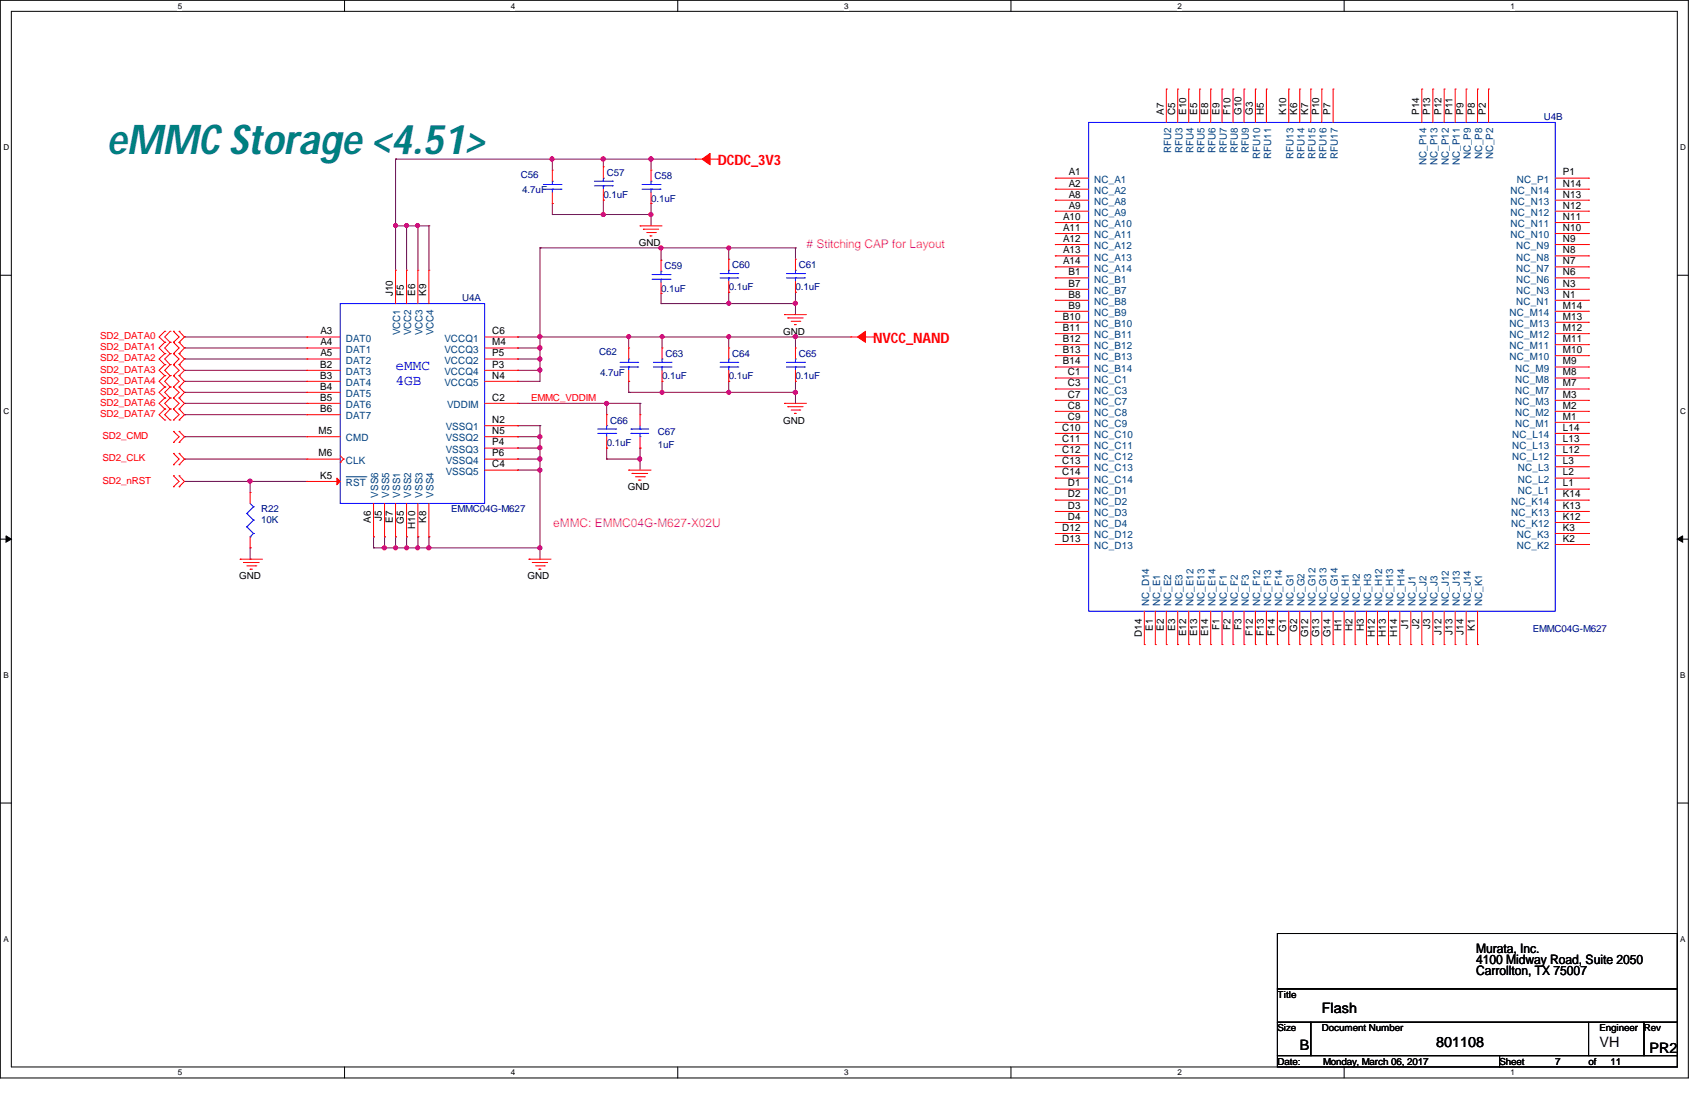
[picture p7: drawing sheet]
<svg xmlns="http://www.w3.org/2000/svg" width="432mm" height="279mm" viewBox="0 0 432 279" stroke-linecap="round" stroke-linejoin="round" font-family="sans-serif">
<path d="M.1 .1h428.5v273.5h-428.5zM2.9 2.9h422.9v267.9h-422.9z" fill="none" stroke="#000" stroke-width=".25"/>
<g fill="#fff">
<path d="M45.1 .4h1v2.2h-1z"/>
<path d="M45.1 271.1h1v2.2h-1z"/>
</g>
<path d="M87.5 .1v2.8M87.5 270.8v2.8" fill="none" stroke="#000" stroke-width=".25"/>
<g fill="#fff">
<path d="M129.7 .4h1v2.2h-1z"/>
<path d="M129.7 271.1h1v2.2h-1z"/>
</g>
<path d="M172 .1v2.8M172 270.8v2.8" fill="none" stroke="#000" stroke-width=".25"/>
<g fill="#fff">
<path d="M214.3 .4h1v2.2h-1z"/>
<path d="M214.3 271.1h1v2.2h-1z"/>
</g>
<path d="M256.6 .1v2.8M256.6 270.8v2.8" fill="none" stroke="#000" stroke-width=".25"/>
<g fill="#fff">
<path d="M298.9 .4h1v2.2h-1z"/>
<path d="M298.9 271.1h1v2.2h-1z"/>
</g>
<path d="M341.2 .1v2.8M341.2 270.8v2.8" fill="none" stroke="#000" stroke-width=".25"/>
<g fill="#fff">
<path d="M383.5 .4h1v2.2h-1z"/>
<path d="M383.5 271.1h1v2.2h-1z"/>
<path d="M.8 36.3h1.4v2.2h-1.4z"/>
<path d="M426.6 36.3h1.3v2.2h-1.3z"/>
<path d="M.8 103.3h1.4v2.2h-1.4z"/>
<path d="M426.6 103.3h1.3v2.2h-1.3z"/>
</g>
<path d="M.1 69.8h2.8M425.8 69.8h2.8" fill="none" stroke="#000" stroke-width=".25"/>
<g fill="#fff">
<path d="M.8 170.3h1.3v2.2h-1.3z"/>
<path d="M426.6 170.3h1.2v2.2h-1.2z"/>
</g>
<path d="M.1 136.8h2.8M425.8 136.8h2.8" fill="none" stroke="#000" stroke-width=".25"/>
<path d="M1.5 136l1.4 .8-1.4 .8zM425.8 136.8l1.3-.8v1.6z" fill="#000" stroke="#000" stroke-width=".25"/>
<g fill="#fff">
<path d="M.8 237.2h1.2v2.2h-1.2z"/>
<path d="M426.6 237.2h1.1v2.2h-1.1z"/>
</g>
<path d="M.1 203.8h2.8M425.8 203.8h2.8M324.3 236.9h101.5v14.1h-101.5zM324.3 251h101.5v8.4h-101.5zM324.3 259.4h8.4v8.5h-8.4zM332.7 259.4h84.6v8.5h-84.6zM403.3 259.4v8.5M417.3 259.4h8.5v8.5h-8.5zM324.3 267.9h56.4v2.9h-56.4zM380.7 267.9h45.1v2.9h-45.1zM403.3 267.9h.1" fill="none" stroke="#000" stroke-width=".25"/>
<g fill="none" stroke="#800040" stroke-width=".25">
<path d="M100.4 57.3h.1M100.4 40.4h.1M100.4 40.4v28.2M100.4 57.3h8.5M100.4 40.4h76.1M103.2 57.3h.1M103.2 57.3v11.3M106.1 57.3h.1M106.1 57.3v11.3M108.9 57.3h.1M108.9 57.3v11.3M140.2 51.6h.1"/>
<path d="M140.2 54.4h.1M140.2 40.4h.1M140.2 40.4v2.8M140.2 51.6v2.8M140.2 54.4h25.1M153.2 50.8h.1M153.2 54.4h.1M153.2 40.4h.1M153.2 40.4v1.9M153.2 50.8v3.6M165.3 54.4h.1M165.3 51.6h.1"/>
<path d="M165.3 40.4h.1M165.3 40.4v2.8M165.3 51.6v5.7M137.1 62.9h.1M137.1 62.9v33.9h-5.7M137.1 62.9h64.8M167.8 62.9h.1M167.8 74.5h.1M167.8 77h.1M167.8 62.9v3.1M167.8 74.5v2.5M167.8 77h34.1"/>
<path d="M185 62.9h.1M185 74.2h.1M185 77h.1M185 62.9v2.9M185 74.2v2.8M201.9 77h.1M201.9 62.9h.1M201.9 74.2h.1M201.9 62.9v2.9M201.9 74.2v5.6M46.8 94h.1M46.8 99.6h.1"/>
<path d="M46.8 96.8h.1M46.8 91.1h.1M46.8 88.3h.1M46.8 85.5h.1M46.8 85.5h31.1M46.8 88.3h31.1M46.8 91.1h31.1M46.8 94h31.1M46.8 96.8h31.1M46.8 99.6h31.1M131.4 85.5h.1M131.4 88.3h.1"/>
<path d="M131.4 91.1h.1M131.4 94h.1M131.4 96.8h.1M131.4 85.5h84.6M131.4 88.3h5.7M131.4 91.1h5.7M131.4 94h5.7M137.1 85.5h.1M137.1 88.3h.1M137.1 91.1h.1M137.1 94h.1M159.6 96.8h.1"/>
<path d="M159.6 99.6h.1M159.6 85.5h.1M159.6 99.6h42.3M159.6 85.5v2.8M159.6 96.8v2.8M168.1 85.5h.1M168.1 96.8h.1M168.1 99.6h.1M168.1 85.5v2.8M168.1 96.8v2.8M185 85.5h.1M185 96.8h.1"/>
<path d="M185 99.6h.1M185 85.5v2.8M185 96.8v2.8M201.9 99.6h.1M201.9 85.5h.1M201.9 96.8h.1M201.9 85.5v2.8M201.9 96.8v5.6M46.8 102.4h.1M46.8 116.5h.1M46.8 110.8h.1M46.8 105.2h.1"/>
<path d="M46.8 102.4h31.1M46.8 116.5h31.1M46.8 110.8h31.1M46.8 105.2h31.1M131.4 102.4h.1M131.4 108h.1M131.4 110.8h.1M131.4 113.7h.1M131.4 116.5h.1M131.4 119.3h.1M131.4 102.4h31.1M131.4 116.5h5.7"/>
<path d="M131.4 108h5.7M131.4 110.8h5.7M131.4 113.7h5.7M131.4 119.3h5.7M137.1 108h.1M137.1 110.8h.1M137.1 113.7h.1M137.1 116.5h.1M137.1 119.3h.1M137.1 108v33.9M154 102.4h.1M154 113.7h.1"/>
<path d="M154 116.5h.1M154 102.4v2.8M154 113.7v2.8M154 116.5h8.5M162.5 116.5h.1M162.5 102.4h.1M162.5 113.7h.1M162.5 102.4v2.8M162.5 113.7v5.6M46.8 122.2h.1M46.8 122.2h31.1M63.5 122.2h.1"/>
<path d="M63.5 139h.1M63.5 122.2v2.8M63.5 139v2.9M94.8 136.2h.1M94.8 139h.1M94.8 139h42.3M94.8 136.2v2.8M97.6 139h.1M97.6 136.2h.1M97.6 136.2v2.8M100.4 136.2h.1M100.4 139h.1"/>
<path d="M100.4 136.2v2.8M103.2 136.2h.1M103.2 139h.1M103.2 136.2v2.8M106.1 136.2h.1M106.1 139h.1M106.1 136.2v2.8M108.9 136.2h.1M108.9 139h.1M108.9 136.2v2.8M137.1 139h.1M63.5 141.9h.1"/>
<path d="M63.5 141.9h.3"/>
</g>
<g fill="#f0f" stroke="#f0f" stroke-width=".25">
<circle cx="137" cy="88.3" r=".55"/>
<circle cx="137.1" cy="91.1" r=".53"/>
<circle cx="137.1" cy="93.9" r=".53"/>
<circle cx="154" cy="102.4" r=".53"/>
<circle cx="137.1" cy="110.8" r=".53"/>
<circle cx="137" cy="116.5" r=".55"/>
<circle cx="137.1" cy="113.6" r=".53"/>
<circle cx="137.1" cy="119.3" r=".53"/>
<circle cx="103.2" cy="139" r=".51"/>
<circle cx="137.1" cy="139" r=".53"/>
<circle cx="106" cy="139" r=".51"/>
<circle cx="63.5" cy="122.1" r=".53"/>
<circle cx="185" cy="85.4" r=".51"/>
<circle cx="106" cy="57.2" r=".51"/>
<circle cx="103.2" cy="57.2" r=".51"/>
<circle cx="100.4" cy="57.2" r=".51"/>
<circle cx="162.4" cy="116.5" r=".53"/>
<circle cx="201.9" cy="85.4" r=".53"/>
<circle cx="185" cy="99.6" r=".51"/>
<circle cx="201.9" cy="99.6" r=".53"/>
<circle cx="165.2" cy="54.4" r=".53"/>
<circle cx="153.1" cy="54.4" r=".53"/>
<circle cx="165.2" cy="40.3" r=".55"/>
<circle cx="153.1" cy="40.3" r=".55"/>
<circle cx="140.1" cy="40.3" r=".53"/>
<circle cx="168.1" cy="99.6" r=".51"/>
<circle cx="168.1" cy="85.4" r=".51"/>
<circle cx="159.6" cy="85.4" r=".51"/>
<circle cx="108.9" cy="139" r=".53"/>
<circle cx="167.8" cy="62.9" r=".53"/>
<circle cx="201.9" cy="77" r=".53"/>
<circle cx="185" cy="62.9" r=".51"/>
<circle cx="185" cy="77" r=".51"/>
<circle cx="137.1" cy="85.4" r=".53"/>
<circle cx="100.4" cy="139" r=".51"/>
<circle cx="97.6" cy="139" r=".53"/>
</g>
<g fill="none" stroke="#f00" stroke-width=".25">
<path d="M296.1 22.6h.1M296.1 22.6v8.5M299 22.6h.1M299 22.6v8.5M301.8 22.6h.1M301.8 22.6v8.5M304.5 22.6h.1M304.5 22.6v8.5M307.3 22.6h.1M307.3 22.6v8.5M310.2 22.6h.1M310.2 22.6v8.5"/>
<path d="M313 22.6h.1M313 22.6v8.5M315.8 22.6h.1M315.8 22.6v8.5M318.7 22.6h.1M318.7 22.6v8.5M321.5 22.6h.1M321.5 22.6v8.5M327.2 22.6h.1M327.2 22.6v8.5M329.9 22.6h.1M329.9 22.6v8.5"/>
<path d="M332.7 22.6h.1M332.7 22.6v8.5M335.5 22.6h.1M335.5 22.6v8.5M338.4 22.6h.1M338.4 22.6v8.5M360.9 22.6h.1M360.9 22.6v8.5M363.7 22.6h.1M363.7 22.6v8.5M366.6 22.6h.1M366.6 22.6v8.5"/>
<path d="M369.4 22.6h.1M369.4 22.6v8.5M372.2 22.6h.1M372.2 22.6v8.5M375.1 22.6h.1M375.1 22.6v8.5M377.9 22.6h.1M377.9 22.6v8.5M140.2 43.2h.1M140.2 51.6h.1M140.2 43.2v2.8M140.2 48.9v2.7"/>
<path d="M153.2 42.3h.1M153.2 50.8h.1M153.2 42.3v2.9M153.2 48v2.8M162.5 57.3h.1M162.5 57.3h5.6M163.3 58.2h.1M163.3 58.2h3.9M164.2 59h2.2M165 59.9h.1M165 59.9h.5M165.3 43.2h.1"/>
<path d="M165.3 51.6h.1M165.3 43.2v2.8M165.3 48.9v2.7M166.4 59h.1M176.5 40.4h.1M176.5 40.4h2.1M179.1 40.4h3.1M182.2 40.4h.1M267.9 45.2h.1M267.9 48h.1M267.9 50.8h.1M267.9 53.6h.1"/>
<path d="M267.9 56.5h.1M267.9 59.3h.1M267.9 45.2h8.5M267.9 48h8.5M267.9 50.8h8.5M267.9 53.6h8.5M267.9 56.5h8.5M267.9 59.3h8.5M394.8 45.2h8.5M394.8 48h8.5M394.8 50.8h8.5M394.8 53.6h8.5"/>
<path d="M394.8 56.5h8.5M394.8 59.3h8.5M403.3 45.2h.1M403.3 48h.1M403.3 50.8h.1M403.3 53.6h.1M403.3 56.5h.1M403.3 59.3h.1M100.4 68.6h.1M100.4 68.6v8.4M103.2 68.6h.1M103.2 68.6v8.4"/>
<path d="M106.1 68.6h.1M106.1 68.6v8.4M108.9 68.6h.1M108.9 68.6v8.4M167.8 66h.1M167.8 74.5h.1M167.8 66v2.8M167.8 71.7v2.8M185 65.8h.1M185 74.2h.1M185 65.8v2.8M185 71.4v2.8"/>
<path d="M199.1 79.8h.1M199.1 79.8h5.6M201.9 65.8h.1M201.9 74.2h.1M201.9 65.8v2.8M201.9 71.4v2.8M267.9 62.1h.1M267.9 64.9h.1M267.9 67.7h.1M267.9 70.5h.1M267.9 73.4h.1M267.9 76.2h.1"/>
<path d="M267.9 79h.1M267.9 62.1h8.5M267.9 64.9h8.5M267.9 67.7h8.5M267.9 70.5h8.5M267.9 73.4h8.5M267.9 76.2h8.5M267.9 79h8.5M394.8 62.1h8.5M394.8 64.9h8.5M394.8 67.7h8.5M394.8 70.5h8.5"/>
<path d="M394.8 73.4h8.5M394.8 76.2h8.5M394.8 79h8.5M403.3 62.1h.1M403.3 64.9h.1M403.3 67.7h.1M403.3 70.5h.1M403.3 73.4h.1M403.3 76.2h.1M403.3 79h.1M41.8 89.7h.1M41.8 86.9h.1"/>
<path d="M41.8 92.5h.1M41.8 95.3h.1M41.8 84.1h.1M41.8 98.2h.1M41.8 86.9l-1.4 1.4 1.4 1.4M41.8 89.7l-1.4 1.4 1.4 1.4M41.8 92.5l-1.4 1.5 1.4 1.3M41.8 84.1l-1.4 1.4 1.4 1.4M41.8 95.3l-1.4 1.5 1.4 1.4M41.8 98.2l-1.4 1.4 1.4 1.4M43.2 86.9h.1M43.2 89.7h.1"/>
<path d="M43.2 92.5h.1M43.2 95.3h.1M43.2 84.1h.1M43.2 98.2h.1M43.2 86.9l-1.4 1.4 1.4 1.4M43.2 89.7l-1.4 1.4 1.4 1.4M43.2 92.5l-1.4 1.5 1.4 1.3M43.2 84.1l-1.4 1.4 1.4 1.4M43.2 95.3l-1.4 1.5 1.4 1.4M43.2 98.2l-1.4 1.4 1.4 1.4M44 86.9h.1M44 89.7h.1"/>
<path d="M44 92.5h.1M44 95.3h.1M44 84.1h.1M44 98.2h.1M44 86.9l1.5 1.4-1.5 1.4M44 89.7l1.5 1.4-1.5 1.4M44 92.5l1.5 1.5-1.5 1.3M44 84.1l1.5 1.4-1.5 1.4M44 95.3l1.5 1.5-1.5 1.4M44 98.2l1.5 1.4-1.5 1.4M45.5 89.7h.1M45.5 86.9h.1"/>
<path d="M45.5 92.5h.1M45.5 95.3h.1M45.5 84.1h.1M45.5 98.2h.1M45.5 86.9l1.3 1.4-1.3 1.4M45.5 89.7l1.3 1.4-1.3 1.4M45.5 92.5l1.3 1.5-1.3 1.3M45.5 84.1l1.3 1.4-1.3 1.4M45.5 95.3l1.3 1.5-1.3 1.4M45.5 98.2l1.3 1.4-1.3 1.4M77.9 99.6h.1M77.9 96.8h.1"/>
<path d="M77.9 94h.1M77.9 91.1h.1M77.9 88.3h.1M77.9 85.5h.1M77.9 85.5h8.5M77.9 91.1h8.5M77.9 88.3h8.5M77.9 94h8.5M77.9 96.8h8.5M77.9 99.6h8.5M123 85.5h8.4M123 91.1h8.4"/>
<path d="M123 88.3h8.4M123 94h8.4M123 96.8h8.4M131.4 85.5h.1M131.4 91.1h.1M131.4 88.3h.1M131.4 94h.1M131.4 96.8h.1M159.6 88.3h.1M159.6 96.8h.1M159.6 88.3v2.8M159.6 94v2.8"/>
<path d="M168.1 88.3h.1M168.1 96.8h.1M168.1 88.3v2.8M168.1 94v2.8M185 88.3h.1M185 96.8h.1M185 88.3v2.8M185 94v2.8M200 80.7h.1M200 80.7h3.9M200.8 81.5h2.2M201.7 82.4h.1"/>
<path d="M201.7 82.4h.5M201.9 88.3h.1M201.9 96.8h.1M201.9 88.3v2.8M201.9 94v2.8M203 81.5h.1M216 85.5h.1M216 85.5h2M218.5 85.5h3.2M221.7 85.5h.1M267.9 81.8h.1M267.9 84.7h.1"/>
<path d="M267.9 87.5h.1M267.9 90.3h.1M267.9 93.1h.1M267.9 95.9h.1M267.9 98.7h.1M267.9 81.8h8.5M267.9 84.7h8.5M267.9 87.5h8.5M267.9 90.3h8.5M267.9 93.1h8.5M267.9 95.9h8.5M267.9 98.7h8.5"/>
<path d="M394.8 81.8h8.5M394.8 84.7h8.5M394.8 87.5h8.5M394.8 90.3h8.5M394.8 93.1h8.5M394.8 95.9h8.5M394.8 98.7h8.5M403.3 81.8h.1M403.3 84.7h.1M403.3 87.5h.1M403.3 90.3h.1M403.3 93.1h.1"/>
<path d="M403.3 95.9h.1M403.3 98.7h.1M41.8 101h.1M41.8 103.8h.1M41.8 106.6h.1M41.8 101l-1.4 1.4 1.4 1.4M41.8 103.8l-1.4 1.4 1.4 1.4M43.2 101h.1M43.2 103.8h.1M43.2 106.6h.1M43.2 101l-1.4 1.4 1.4 1.4M43.2 103.8l-1.4 1.4 1.4 1.4"/>
<path d="M44 101h.1M44 103.8h.1M44 106.6h.1M44 112.3h.1M44 109.5h.1M44 117.9h.1M44 115.1h.1M44 101l1.5 1.4-1.5 1.4M44 103.8l1.5 1.4-1.5 1.4M44 109.5l1.5 1.3-1.5 1.5M44 115.1l1.5 1.4-1.5 1.4M45.5 101h.1"/>
<path d="M45.5 103.8h.1M45.5 106.6h.1M45.5 109.5h.1M45.5 112.3h.1M45.5 115.1h.1M45.5 117.9h.1M45.5 101l1.3 1.4-1.3 1.4M45.5 103.8l1.3 1.4-1.3 1.4M45.5 109.5l1.3 1.3-1.3 1.5M45.5 115.1l1.3 1.4-1.3 1.4M77.9 116.5h.1M77.9 110.8h.1"/>
<path d="M77.9 105.2h.1M77.9 102.4h.1M77.9 102.4h8.5M77.9 116.5h8.5M77.9 110.8h8.5M77.9 105.2h8.5M86.4 117.3h.1M86.4 115.7l.8 .8M87.2 116.5h.1M87.2 116.5l-.8 .8M123 119.3h8.4M123 102.4h8.4"/>
<path d="M123 116.5h8.4M123 110.8h8.4M123 108h8.4M123 113.7h8.4M131.4 102.4h.1M131.4 108h.1M131.4 110.8h.1M131.4 113.7h.1M131.4 116.5h.1M131.4 119.3h.1M154 105.2h.1M154 113.7h.1"/>
<path d="M154 105.2v2.8M154 110.8v2.9M159.6 119.3h.1M159.6 119.3h5.7M162.5 113.7h.1M162.5 105.2h.1M162.5 105.2v2.8M162.5 110.8v2.9M199.1 102.4h.1M199.1 102.4h5.6M200 103.2h.1M200 103.2h3.9"/>
<path d="M200.8 104.1h2.2M201.7 104.9h.1M201.7 104.9h.5M203 104.1h.1M267.9 101.6h.1M267.9 104.4h.1M267.9 107.2h.1M267.9 110h.1M267.9 112.9h.1M267.9 115.7h.1M267.9 118.4h.1M267.9 101.6h8.5"/>
<path d="M267.9 104.4h8.5M267.9 107.2h8.5M267.9 110h8.5M267.9 112.9h8.5M267.9 115.7h8.5M267.9 118.4h8.5M394.8 101.6h8.5M394.8 104.4h8.5M394.8 107.2h8.5M394.8 110h8.5M394.8 112.9h8.5M394.8 115.7h8.5"/>
<path d="M394.8 118.4h8.5M403.3 118.4h.1M403.3 115.7h.1M403.3 112.9h.1M403.3 110h.1M403.3 107.2h.1M403.3 104.4h.1M403.3 101.6h.1M44 123.5h.1M44 120.7h.1M44 120.7l1.5 1.5-1.5 1.3M45.5 120.7h.1"/>
<path d="M45.5 123.5h.1M45.5 120.7l1.3 1.5-1.3 1.3M63.5 125h.1M63.5 139h.1M63.5 125v2.8M63.5 136.2v2.8M77.9 122.2h.1M77.9 122.2h8.5M94.8 136.2h.1M94.8 127.8v8.4M97.6 136.2h.1M97.6 127.8v8.4"/>
<path d="M100.4 136.2h.1M100.4 127.8v8.4M103.2 136.2h.1M103.2 127.8v8.4M106.1 136.2h.1M106.1 127.8v8.4M108.9 136.2h.1M108.9 127.8v8.4M160.4 120.1h.1M160.4 120.1h4M161.3 121h2.3M162.1 121.8h.1"/>
<path d="M162.1 121.8h.6M163.6 121h.1M267.9 121.3h.1M267.9 124.1h.1M267.9 126.9h.1M267.9 129.8h.1M267.9 132.6h.1M267.9 135.4h.1M267.9 138.2h.1M267.9 121.3h8.5M267.9 124.1h8.5M267.9 126.9h8.5"/>
<path d="M267.9 129.8h8.5M267.9 132.6h8.5M267.9 135.4h8.5M267.9 138.2h8.5M394.8 121.3h8.5M394.8 124.1h8.5M394.8 126.9h8.5M394.8 129.8h8.5M394.8 132.6h8.5M394.8 135.4h8.5M394.8 138.2h8.5M403.3 138.2h.1"/>
<path d="M403.3 135.4h.1M403.3 132.6h.1M403.3 129.8h.1M403.3 126.9h.1M403.3 124.1h.1M403.3 121.3h.1M61 141.9h.1M61 141.9h5.6M61.8 142.7h.1M61.8 142.7h4M62.7 143.6h2.2M63.5 144.4h.1"/>
<path d="M63.5 144.4h.6M64.9 143.6h.1M134.3 141.9h.1M134.3 141.9h5.6M135.1 142.7h.1M135.1 142.7h3.9M136 143.6h2.2M136.8 144.4h.1M136.8 144.4h.5M138.2 143.6h.1M290.5 155.1v8.5M293.3 155.1v8.5"/>
<path d="M296.1 155.1v8.5M299 155.1v8.5M301.8 155.1v8.5M304.5 155.1v8.5M307.3 155.1v8.5M310.2 155.1v8.5M313 155.1v8.5M315.8 155.1v8.5M318.7 155.1v8.5M321.5 155.1v8.5M324.3 155.1v8.5M327.2 155.1v8.5"/>
<path d="M329.9 155.1v8.5M332.7 155.1v8.5M335.5 155.1v8.5M338.4 155.1v8.5M341.2 155.1v8.5M344 155.1v8.5M346.9 155.1v8.5M349.7 155.1v8.5M352.5 155.1v8.5M355.3 155.1v8.5M358.1 155.1v8.5M360.9 155.1v8.5"/>
<path d="M363.7 155.1v8.5M366.6 155.1v8.5M369.4 155.1v8.5M372.2 155.1v8.5M375.1 155.1v8.5M290.5 163.6h.1M293.3 163.6h.1M296.1 163.6h.1M299 163.6h.1M301.8 163.6h.1M304.5 163.6h.1M307.3 163.6h.1"/>
<path d="M310.2 163.6h.1M313 163.6h.1M315.8 163.6h.1M318.7 163.6h.1M321.5 163.6h.1M324.3 163.6h.1M327.2 163.6h.1M329.9 163.6h.1M332.7 163.6h.1M335.5 163.6h.1M338.4 163.6h.1M341.2 163.6h.1"/>
<path d="M344 163.6h.1M346.9 163.6h.1M349.7 163.6h.1M352.5 163.6h.1M355.3 163.6h.1M358.1 163.6h.1M360.9 163.6h.1M363.7 163.6h.1M366.6 163.6h.1M369.4 163.6h.1M372.2 163.6h.1M375.1 163.6h.1"/>
</g>
<g fill="#f00" stroke="#f00" stroke-width=".25">
<path d="M85.5 121.3l.9 .9-.9 .8z"/>
<path d="M217.7 85.5l2-1.4v2.8z" fill-rule="evenodd"/>
<path d="M178.2 40.4l2.1-1.5v2.9z" fill-rule="evenodd"/>
</g>
<g fill="none" stroke="#00f" stroke-width=".25">
<path d="M276.4 31.1h118.4v124h-118.4zM137.9 48h4.5M137.9 46.8h4.5M140.2 48h.1M140.2 46h.1M140.2 46v.8M140.2 48v.9M142.4 48h.1M142.4 46.8h.1M150.9 47.2h4.5M150.9 46h4.5M153.2 47.2h.1"/>
<path d="M153.2 45.2h.1M153.2 45.2v.8M153.2 47.2v.8M155.4 47.2h.1M155.4 46h.1M163 48h4.6M163 46.8h4.6M165.3 48h.1M165.3 46h.1M165.3 46v.8M165.3 48v.9M167.6 48h.1"/>
<path d="M167.6 46.8h.1M86.4 77h36.6v50.8h-36.6zM165.5 70.9h4.6M165.5 69.7h4.6M167.8 70.9h.1M167.8 68.8h.1M167.8 68.8v.9M167.8 70.9v.8M170.1 70.9h.1M170.1 69.7h.1M182.8 70.5h4.5M182.8 69.4h4.5"/>
<path d="M185 70.5h.1M185 68.6h.1M185 68.6v.8M185 70.5v.9M187.3 70.5h.1M187.3 69.4h.1M199.6 70.5h4.6M199.6 69.4h4.6M201.9 70.5h.1M201.9 68.6h.1M201.9 68.6v.8M201.9 70.5v.9"/>
<path d="M204.2 70.5h.1M204.2 69.4h.1M157.4 93.1h4.5M157.4 91.9h4.5M159.6 93.1h.1M159.6 91.1h.1M159.6 91.1v.8M159.6 93.1v.9M161.9 93.1h.1M161.9 91.9h.1M165.9 93.1h4.4M165.9 91.9h4.4"/>
<path d="M168.1 93.1h.1M168.1 91.1h.1M168.1 91.1v.8M168.1 93.1v.9M170.3 93.1h.1M170.3 91.9h.1M182.8 93.1h4.5M182.8 91.9h4.5M185 93.1h.1M185 91.1h.1M185 91.1v.8M185 93.1v.9"/>
<path d="M187.3 93.1h.1M187.3 91.9h.1M199.6 93.1h4.6M199.6 91.9h4.6M201.9 93.1h.1M201.9 91.1h.1M201.9 91.1v.8M201.9 93.1v.9M204.2 93.1h.1M204.2 91.9h.1M151.7 108.9h4.6M151.7 110h4.6"/>
<path d="M154 110h.1M154 108h.1M154 108v.9M154 110v.8M156.3 110h.1M156.3 108.9h.1M160.2 108.9h.1M160.2 110h.1M160.2 108.9h4.5M160.2 110h4.5M162.5 108.9h.1M162.5 110.8h.1"/>
<path d="M162.5 108v.9M162.5 110v.8M62.7 130.3h.1M62.7 133.7h.1M62.7 130.3l1.6 1.7M62.7 133.7l1.6 1.7M63.5 136.2h.1M63.5 127.8l.8 .8M64.3 128.6h.1M64.3 132h.1M64.3 135.4h.1M64.3 128.6l-1.6 1.7"/>
<path d="M64.3 132l-1.6 1.7M64.3 135.4l-.8 .8"/>
</g>
<path d="M87.8 121h5.2M93 121h.1" fill="none" stroke="#004080" stroke-width=".25"/>
<text font-size="10.4" fill="#008080" x="27.1" y="39">eMMC Storage &lt;4.51&gt;</text>
<g font-size="3.6" fill="#f00">
<text x="182.2" y="41.9">DCDC_3V3</text>
<text x="221.7" y="87">NVCC_NAND</text>
</g>
<g font-size="3.6" fill="#00f">
<text x="100.4" y="94">eMMC</text>
<text x="100.4" y="97.6">4GB</text>
</g>
<g font-size="3.6">
<text x="335.5" y="257.1">Flash</text>
<text x="329.9" y="266.4">B</text>
<text x="364.6" y="265.6">801108</text>
<text x="406.1" y="265.6">VH</text>
<text x="418.8" y="267.3">PR2</text>
</g>
<g font-size="3.3">
<text x="374.7" y="241.8">Murata, Inc.</text>
<text x="374.7" y="244.7">4100 Midway Road, Suite 2050</text>
<text x="374.7" y="247.5">Carrollton, TX 75007</text>
</g>
<g font-size="3" fill="#f0f">
<text x="204.7" y="62.9"># Stitching CAP for Layout</text>
<text x="140.5" y="133.7">eMMC: EMMC04G-M627-X02U</text>
</g>
<g font-size="2.5">
<text x="295.4" y="29.1" transform="rotate(-90 295.4 29.1)">A7</text>
<text x="298.3" y="29.1" transform="rotate(-90 298.3 29.1)">C5</text>
<text x="301.1" y="29.1" transform="rotate(-90 301.1 29.1)">E10</text>
<text x="303.9" y="29.1" transform="rotate(-90 303.9 29.1)">E5</text>
<text x="306.7" y="29.1" transform="rotate(-90 306.7 29.1)">E8</text>
<text x="309.5" y="29.1" transform="rotate(-90 309.5 29.1)">E9</text>
<text x="312.3" y="29.1" transform="rotate(-90 312.3 29.1)">F10</text>
<text x="315.1" y="29.1" transform="rotate(-90 315.1 29.1)">G10</text>
<text x="318" y="29.1" transform="rotate(-90 318 29.1)">G3</text>
<text x="320.8" y="29.1" transform="rotate(-90 320.8 29.1)">H5</text>
<text x="326.5" y="29.1" transform="rotate(-90 326.5 29.1)">K10</text>
<text x="329.3" y="29.1" transform="rotate(-90 329.3 29.1)">K6</text>
<text x="332.1" y="29.1" transform="rotate(-90 332.1 29.1)">K7</text>
<text x="334.9" y="29.1" transform="rotate(-90 334.9 29.1)">P10</text>
<text x="337.7" y="29.1" transform="rotate(-90 337.7 29.1)">P7</text>
<text x="360.3" y="29.1" transform="rotate(-90 360.3 29.1)">P14</text>
<text x="363.1" y="29.1" transform="rotate(-90 363.1 29.1)">P13</text>
<text x="365.9" y="29.1" transform="rotate(-90 365.9 29.1)">P12</text>
<text x="368.7" y="29.1" transform="rotate(-90 368.7 29.1)">P11</text>
<text x="371.5" y="29.1" transform="rotate(-90 371.5 29.1)">P9</text>
<text x="374.4" y="29.1" transform="rotate(-90 374.4 29.1)">P8</text>
<text x="377.2" y="29.1" transform="rotate(-90 377.2 29.1)">P2</text>
<text x="271.4" y="44.5">A1</text>
<text x="271.4" y="47.3">A2</text>
<text x="396.7" y="44.5">P1</text>
<text x="396.7" y="47.3">N14</text>
<text x="271.4" y="50.1">A8</text>
<text x="271.4" y="52.9">A9</text>
<text x="396.7" y="50.1">N13</text>
<text x="396.7" y="52.9">N12</text>
<text x="269.9" y="55.8">A10</text>
<text x="269.9" y="58.6">A11</text>
<text x="396.7" y="55.8">N11</text>
<text x="396.7" y="58.6">N10</text>
<text x="162.1" y="62.4">GND</text>
<text x="269.9" y="61.4">A12</text>
<text x="269.9" y="64.3">A13</text>
<text x="396.7" y="61.4">N9</text>
<text x="396.7" y="64.3">N8</text>
<text x="269.9" y="67.1">A14</text>
<text x="271.3" y="69.8">B1</text>
<text x="396.7" y="67.1">N7</text>
<text x="396.7" y="69.8">N6</text>
<text x="99.7" y="75.1" transform="rotate(-90 99.7 75.1)">J10</text>
<text x="102.5" y="75.1" transform="rotate(-90 102.5 75.1)">F5</text>
<text x="105.4" y="75.1" transform="rotate(-90 105.4 75.1)">E6</text>
<text x="108.2" y="75.1" transform="rotate(-90 108.2 75.1)">K9</text>
<text x="271.3" y="72.7">B7</text>
<text x="271.3" y="75.5">B8</text>
<text x="396.7" y="72.7">N3</text>
<text x="396.7" y="75.5">N1</text>
<text x="269.8" y="81.1">B10</text>
<text x="269.8" y="84">B11</text>
<text x="271.3" y="78.3">B9</text>
<text x="396.7" y="78.3">M14</text>
<text x="396.7" y="81.1">M13</text>
<text x="396.7" y="84">M12</text>
<text x="81.4" y="87.6">A4</text>
<text x="81.4" y="84.8">A3</text>
<text x="125" y="84.8">C6</text>
<text x="125" y="87.6">M4</text>
<text x="198.8" y="84.9">GND</text>
<text x="269.8" y="86.8">B12</text>
<text x="269.8" y="89.6">B13</text>
<text x="396.7" y="86.8">M11</text>
<text x="396.7" y="89.6">M10</text>
<text x="81.3" y="93.3">B2</text>
<text x="81.4" y="90.4">A5</text>
<text x="125" y="90.4">P5</text>
<text x="125" y="93.3">P3</text>
<text x="269.8" y="92.5">B14</text>
<text x="271.1" y="95.2">C1</text>
<text x="396.7" y="92.5">M9</text>
<text x="396.7" y="95.2">M8</text>
<text x="81.3" y="101.7">B5</text>
<text x="81.3" y="98.9">B4</text>
<text x="81.3" y="96.1">B3</text>
<text x="125" y="101.7">C2</text>
<text x="125" y="96.1">N4</text>
<text x="271.1" y="98">C3</text>
<text x="271.1" y="100.9">C7</text>
<text x="396.7" y="98">M7</text>
<text x="396.7" y="100.9">M3</text>
<text x="81.3" y="104.6">B6</text>
<text x="125" y="107.4">N2</text>
<text x="198.8" y="107.5">GND</text>
<text x="271.1" y="103.7">C8</text>
<text x="271.1" y="106.5">C9</text>
<text x="396.7" y="106.5">M1</text>
<text x="396.7" y="103.7">M2</text>
<text x="80.9" y="110.2">M5</text>
<text x="125" y="110.2">N5</text>
<text x="125" y="113">P4</text>
<text x="269.7" y="109.3">C10</text>
<text x="269.7" y="112.2">C11</text>
<text x="396.7" y="112.2">L13</text>
<text x="396.7" y="109.3">L14</text>
<text x="80.9" y="115.8">M6</text>
<text x="125" y="115.8">P6</text>
<text x="125" y="118.6">C4</text>
<text x="269.7" y="115">C12</text>
<text x="269.7" y="117.8">C13</text>
<text x="396.7" y="117.8">L3</text>
<text x="396.7" y="115">L12</text>
<text x="81.3" y="121.5">K5</text>
<text x="159.3" y="124.5">GND</text>
<text x="269.7" y="120.7">C14</text>
<text x="271.1" y="123.4">D1</text>
<text x="396.7" y="123.4">L1</text>
<text x="396.7" y="120.7">L2</text>
<text x="271.1" y="126.2">D2</text>
<text x="271.1" y="129.1">D3</text>
<text x="271.1" y="131.9">D4</text>
<text x="396.7" y="131.9">K12</text>
<text x="396.7" y="129.1">K13</text>
<text x="396.7" y="126.2">K14</text>
<text x="94.1" y="132.8" transform="rotate(-90 94.1 132.8)">A6</text>
<text x="96.9" y="132.3" transform="rotate(-90 96.9 132.3)">J5</text>
<text x="99.7" y="132.8" transform="rotate(-90 99.7 132.8)">E7</text>
<text x="102.5" y="133" transform="rotate(-90 102.5 133)">G5</text>
<text x="105.4" y="134.2" transform="rotate(-90 105.4 134.2)">H10</text>
<text x="108.2" y="132.8" transform="rotate(-90 108.2 132.8)">K8</text>
<text x="269.7" y="134.7">D12</text>
<text x="269.7" y="137.5">D13</text>
<text x="396.7" y="137.5">K2</text>
<text x="396.7" y="134.7">K3</text>
<text x="60.7" y="147">GND</text>
<text x="133.9" y="147">GND</text>
<text x="289.8" y="161.5" transform="rotate(-90 289.8 161.5)">D14</text>
<text x="292.6" y="160.1" transform="rotate(-90 292.6 160.1)">E1</text>
<text x="295.4" y="160.1" transform="rotate(-90 295.4 160.1)">E2</text>
<text x="298.3" y="160.1" transform="rotate(-90 298.3 160.1)">E3</text>
<text x="301.1" y="161.5" transform="rotate(-90 301.1 161.5)">E12</text>
<text x="303.9" y="161.5" transform="rotate(-90 303.9 161.5)">E13</text>
<text x="306.7" y="161.5" transform="rotate(-90 306.7 161.5)">E14</text>
<text x="309.5" y="159.9" transform="rotate(-90 309.5 159.9)">F1</text>
<text x="312.3" y="159.9" transform="rotate(-90 312.3 159.9)">F2</text>
<text x="315.1" y="159.9" transform="rotate(-90 315.1 159.9)">F3</text>
<text x="318" y="161.3" transform="rotate(-90 318 161.3)">F12</text>
<text x="320.8" y="161.3" transform="rotate(-90 320.8 161.3)">F13</text>
<text x="323.6" y="161.3" transform="rotate(-90 323.6 161.3)">F14</text>
<text x="326.5" y="160.4" transform="rotate(-90 326.5 160.4)">G1</text>
<text x="329.3" y="160.4" transform="rotate(-90 329.3 160.4)">G2</text>
<text x="332.1" y="161.7" transform="rotate(-90 332.1 161.7)">G12</text>
<text x="334.9" y="161.7" transform="rotate(-90 334.9 161.7)">G13</text>
<text x="337.7" y="161.7" transform="rotate(-90 337.7 161.7)">G14</text>
<text x="340.5" y="160.2" transform="rotate(-90 340.5 160.2)">H1</text>
<text x="343.3" y="160.2" transform="rotate(-90 343.3 160.2)">H2</text>
<text x="346.2" y="160.2" transform="rotate(-90 346.2 160.2)">H3</text>
<text x="349" y="161.5" transform="rotate(-90 349 161.5)">H12</text>
<text x="351.8" y="161.5" transform="rotate(-90 351.8 161.5)">H13</text>
<text x="354.7" y="161.5" transform="rotate(-90 354.7 161.5)">H14</text>
<text x="357.5" y="159.7" transform="rotate(-90 357.5 159.7)">J1</text>
<text x="360.3" y="159.7" transform="rotate(-90 360.3 159.7)">J2</text>
<text x="363.1" y="159.7" transform="rotate(-90 363.1 159.7)">J3</text>
<text x="365.9" y="161" transform="rotate(-90 365.9 161)">J12</text>
<text x="368.7" y="161" transform="rotate(-90 368.7 161)">J13</text>
<text x="371.5" y="161" transform="rotate(-90 371.5 161)">J14</text>
<text x="374.4" y="160.1" transform="rotate(-90 374.4 160.1)">K1</text>
<text x="324.3" y="253.2">Title</text>
<text x="324.3" y="261.7">Size</text>
<text x="335.5" y="261.7">Document Number</text>
<text x="406.1" y="261.7">Engineer</text>
<text x="417.3" y="261.7">Rev</text>
<text x="324.3" y="270.2">Date:</text>
<text x="335.9" y="270.2">Monday, March 06, 2017</text>
<text x="380.7" y="270.2">Sheet</text>
<text x="394.8" y="270.2">7</text>
<text x="403.3" y="270.2">of</text>
<text x="408.9" y="270.2">11</text>
</g>
<g font-size="2.5" fill="#000080">
<text x="391.9" y="30.6">U4B</text>
<text x="132.2" y="45.2">C56</text>
<text x="154" y="44.6">C57</text>
<text x="166.1" y="45.5">C58</text>
<text x="132.6" y="48.9">4.7uF</text>
<text x="153.2" y="50.3">0.1uF</text>
<text x="165.3" y="51.1">0.1uF</text>
<text x="168.7" y="68.3">C59</text>
<text x="185.8" y="68.1">C60</text>
<text x="202.8" y="68.1">C61</text>
<text x="117.3" y="76.5">U4A</text>
<text x="167.8" y="74">0.1uF</text>
<text x="185" y="73.7">0.1uF</text>
<text x="201.9" y="73.7">0.1uF</text>
<text x="152.1" y="90">C62</text>
<text x="152.3" y="95.4">4.7uF</text>
<text x="168.9" y="90.6">C63</text>
<text x="185.8" y="90.6">C64</text>
<text x="202.8" y="90.6">C65</text>
<text x="168.1" y="96.3">0.1uF</text>
<text x="185" y="96.3">0.1uF</text>
<text x="201.9" y="96.3">0.1uF</text>
<text x="154.9" y="107.5">C66</text>
<text x="154" y="113.1">0.1uF</text>
<text x="167" y="110.3">C67</text>
<text x="167" y="113.7">1uF</text>
<text x="66.3" y="130">R22</text>
<text x="114.6" y="130">EMMC04G-M627</text>
<text x="66.3" y="132.8">10K</text>
<text x="389.1" y="160.3">EMMC04G-M627</text>
</g>
<g font-size="2.5" fill="#004080">
<text x="297.3" y="38.9" transform="rotate(-90 297.3 38.9)">RFU2</text>
<text x="300.1" y="38.9" transform="rotate(-90 300.1 38.9)">RFU3</text>
<text x="302.9" y="38.9" transform="rotate(-90 302.9 38.9)">RFU4</text>
<text x="305.7" y="38.9" transform="rotate(-90 305.7 38.9)">RFU5</text>
<text x="308.5" y="38.9" transform="rotate(-90 308.5 38.9)">RFU6</text>
<text x="311.4" y="38.9" transform="rotate(-90 311.4 38.9)">RFU7</text>
<text x="314.2" y="38.9" transform="rotate(-90 314.2 38.9)">RFU8</text>
<text x="317" y="38.9" transform="rotate(-90 317 38.9)">RFU9</text>
<text x="319.9" y="40.3" transform="rotate(-90 319.9 40.3)">RFU10</text>
<text x="322.7" y="40.3" transform="rotate(-90 322.7 40.3)">RFU11</text>
<text x="328.3" y="40.3" transform="rotate(-90 328.3 40.3)">RFU13</text>
<text x="331.1" y="40.3" transform="rotate(-90 331.1 40.3)">RFU14</text>
<text x="333.9" y="40.3" transform="rotate(-90 333.9 40.3)">RFU15</text>
<text x="336.7" y="40.3" transform="rotate(-90 336.7 40.3)">RFU16</text>
<text x="339.6" y="40.3" transform="rotate(-90 339.6 40.3)">RFU17</text>
<text x="362.1" y="41.8" transform="rotate(-90 362.1 41.8)">NC_P14</text>
<text x="364.9" y="41.8" transform="rotate(-90 364.9 41.8)">NC_P13</text>
<text x="367.8" y="41.8" transform="rotate(-90 367.8 41.8)">NC_P12</text>
<text x="370.6" y="41.8" transform="rotate(-90 370.6 41.8)">NC_P11</text>
<text x="373.4" y="40.5" transform="rotate(-90 373.4 40.5)">NC_P9</text>
<text x="376.3" y="40.5" transform="rotate(-90 376.3 40.5)">NC_P8</text>
<text x="379.1" y="40.5" transform="rotate(-90 379.1 40.5)">NC_P2</text>
<text x="277.8" y="46.4">NC_A1</text>
<text x="385.1" y="46.4">NC_P1</text>
<text x="277.8" y="49.2">NC_A2</text>
<text x="277.8" y="52">NC_A8</text>
<text x="383.5" y="49.2">NC_N14</text>
<text x="383.5" y="52">NC_N13</text>
<text x="277.8" y="54.8">NC_A9</text>
<text x="277.8" y="57.7">NC_A10</text>
<text x="383.5" y="54.8">NC_N12</text>
<text x="383.5" y="57.7">NC_N11</text>
<text x="277.8" y="60.5">NC_A11</text>
<text x="277.8" y="63.2">NC_A12</text>
<text x="383.5" y="60.5">NC_N10</text>
<text x="384.9" y="63.2">NC_N9</text>
<text x="277.8" y="66.1">NC_A13</text>
<text x="277.8" y="68.9">NC_A14</text>
<text x="277.8" y="71.7">NC_B1</text>
<text x="384.9" y="66.1">NC_N8</text>
<text x="384.9" y="68.9">NC_N7</text>
<text x="384.9" y="71.7">NC_N6</text>
<text x="277.8" y="74.6">NC_B7</text>
<text x="277.8" y="77.4">NC_B8</text>
<text x="384.9" y="74.6">NC_N3</text>
<text x="384.9" y="77.4">NC_N1</text>
<text x="277.8" y="80.2">NC_B9</text>
<text x="277.8" y="83">NC_B10</text>
<text x="383.2" y="80.2">NC_M14</text>
<text x="383.2" y="83">NC_M13</text>
<text x="87.8" y="89.5">DAT1</text>
<text x="87.8" y="86.7">DAT0</text>
<text x="101.6" y="85.1" transform="rotate(-90 101.6 85.1)">VCC1</text>
<text x="104.4" y="85.1" transform="rotate(-90 104.4 85.1)">VCC2</text>
<text x="107.3" y="85.1" transform="rotate(-90 107.3 85.1)">VCC3</text>
<text x="110.1" y="85.1" transform="rotate(-90 110.1 85.1)">VCC4</text>
<text x="112.9" y="86.7">VCCQ1</text>
<text x="112.9" y="89.5">VCCQ3</text>
<text x="277.8" y="85.9">NC_B11</text>
<text x="277.8" y="88.6">NC_B12</text>
<text x="383.2" y="85.9">NC_M12</text>
<text x="383.2" y="88.6">NC_M11</text>
<text x="87.8" y="95.2">DAT3</text>
<text x="87.8" y="92.3">DAT2</text>
<text x="112.9" y="92.3">VCCQ2</text>
<text x="112.9" y="95.2">VCCQ4</text>
<text x="277.8" y="91.4">NC_B13</text>
<text x="277.8" y="94.3">NC_B14</text>
<text x="383.2" y="91.4">NC_M10</text>
<text x="384.6" y="94.3">NC_M9</text>
<text x="87.8" y="100.8">DAT5</text>
<text x="87.8" y="98">DAT4</text>
<text x="112.9" y="98">VCCQ5</text>
<text x="277.8" y="97.1">NC_C1</text>
<text x="277.8" y="99.9">NC_C3</text>
<text x="384.6" y="97.1">NC_M8</text>
<text x="384.6" y="99.9">NC_M7</text>
<text x="87.8" y="106.4">DAT7</text>
<text x="87.8" y="103.5">DAT6</text>
<text x="113.5" y="103.5">VDDIM</text>
<text x="277.8" y="102.8">NC_C7</text>
<text x="277.8" y="105.6">NC_C8</text>
<text x="384.6" y="105.6">NC_M2</text>
<text x="384.6" y="102.8">NC_M3</text>
<text x="87.8" y="112">CMD</text>
<text x="113.2" y="109.2">VSSQ1</text>
<text x="113.2" y="112">VSSQ2</text>
<text x="277.8" y="108.4">NC_C9</text>
<text x="277.8" y="111.2">NC_C10</text>
<text x="383.9" y="111.2">NC_L14</text>
<text x="384.6" y="108.4">NC_M1</text>
<text x="87.8" y="117.7">CLK</text>
<text x="113.2" y="114.9">VSSQ3</text>
<text x="113.2" y="117.7">VSSQ4</text>
<text x="277.8" y="114">NC_C11</text>
<text x="277.8" y="116.8">NC_C12</text>
<text x="277.8" y="119.6">NC_C13</text>
<text x="383.9" y="116.8">NC_L12</text>
<text x="383.9" y="114">NC_L13</text>
<text x="385.3" y="119.6">NC_L3</text>
<text x="87.8" y="123.4">RST</text>
<text x="113.2" y="120.5">VSSQ5</text>
<text x="277.8" y="122.5">NC_C14</text>
<text x="277.8" y="125.3">NC_D1</text>
<text x="385.3" y="125.3">NC_L1</text>
<text x="385.3" y="122.5">NC_L2</text>
<text x="96" y="126.3" transform="rotate(-90 96 126.3)">VSS6</text>
<text x="98.8" y="126.3" transform="rotate(-90 98.8 126.3)">VSS5</text>
<text x="101.6" y="126.3" transform="rotate(-90 101.6 126.3)">VSS1</text>
<text x="104.4" y="126.3" transform="rotate(-90 104.4 126.3)">VSS2</text>
<text x="107.3" y="126.3" transform="rotate(-90 107.3 126.3)">VSS3</text>
<text x="110.1" y="126.3" transform="rotate(-90 110.1 126.3)">VSS4</text>
<text x="277.8" y="128.1">NC_D2</text>
<text x="277.8" y="131">NC_D3</text>
<text x="383.6" y="131">NC_K13</text>
<text x="383.6" y="128.1">NC_K14</text>
<text x="277.8" y="133.8">NC_D4</text>
<text x="277.8" y="136.6">NC_D12</text>
<text x="383.6" y="133.8">NC_K12</text>
<text x="385.1" y="136.6">NC_K3</text>
<text x="277.8" y="139.4">NC_D13</text>
<text x="385.1" y="139.4">NC_K2</text>
<text x="291.7" y="153.7" transform="rotate(-90 291.7 153.7)">NC_D14</text>
<text x="294.5" y="153.7" transform="rotate(-90 294.5 153.7)">NC_E1</text>
<text x="297.3" y="153.7" transform="rotate(-90 297.3 153.7)">NC_E2</text>
<text x="300.1" y="153.7" transform="rotate(-90 300.1 153.7)">NC_E3</text>
<text x="302.9" y="153.7" transform="rotate(-90 302.9 153.7)">NC_E12</text>
<text x="305.7" y="153.7" transform="rotate(-90 305.7 153.7)">NC_E13</text>
<text x="308.5" y="153.7" transform="rotate(-90 308.5 153.7)">NC_E14</text>
<text x="311.4" y="153.7" transform="rotate(-90 311.4 153.7)">NC_F1</text>
<text x="314.2" y="153.7" transform="rotate(-90 314.2 153.7)">NC_F2</text>
<text x="317" y="153.7" transform="rotate(-90 317 153.7)">NC_F3</text>
<text x="319.9" y="153.7" transform="rotate(-90 319.9 153.7)">NC_F12</text>
<text x="322.7" y="153.7" transform="rotate(-90 322.7 153.7)">NC_F13</text>
<text x="325.5" y="153.7" transform="rotate(-90 325.5 153.7)">NC_F14</text>
<text x="328.3" y="153.7" transform="rotate(-90 328.3 153.7)">NC_G1</text>
<text x="331.1" y="153.7" transform="rotate(-90 331.1 153.7)">NC_G2</text>
<text x="333.9" y="153.7" transform="rotate(-90 333.9 153.7)">NC_G12</text>
<text x="336.7" y="153.7" transform="rotate(-90 336.7 153.7)">NC_G13</text>
<text x="339.6" y="153.7" transform="rotate(-90 339.6 153.7)">NC_G14</text>
<text x="342.4" y="153.7" transform="rotate(-90 342.4 153.7)">NC_H1</text>
<text x="345.2" y="153.7" transform="rotate(-90 345.2 153.7)">NC_H2</text>
<text x="348.1" y="153.7" transform="rotate(-90 348.1 153.7)">NC_H3</text>
<text x="350.9" y="153.7" transform="rotate(-90 350.9 153.7)">NC_H12</text>
<text x="353.7" y="153.7" transform="rotate(-90 353.7 153.7)">NC_H13</text>
<text x="356.5" y="153.7" transform="rotate(-90 356.5 153.7)">NC_H14</text>
<text x="359.3" y="153.7" transform="rotate(-90 359.3 153.7)">NC_J1</text>
<text x="362.1" y="153.7" transform="rotate(-90 362.1 153.7)">NC_J2</text>
<text x="364.9" y="153.7" transform="rotate(-90 364.9 153.7)">NC_J3</text>
<text x="367.8" y="153.7" transform="rotate(-90 367.8 153.7)">NC_J12</text>
<text x="370.6" y="153.7" transform="rotate(-90 370.6 153.7)">NC_J13</text>
<text x="373.4" y="153.7" transform="rotate(-90 373.4 153.7)">NC_J14</text>
<text x="376.3" y="153.7" transform="rotate(-90 376.3 153.7)">NC_K1</text>
</g>
<g font-size="2.5" fill="#f00">
<text x="25.4" y="88.9">SD2_DATA1</text>
<text x="25.4" y="86.1">SD2_DATA0</text>
<text x="25.4" y="91.7">SD2_DATA2</text>
<text x="25.4" y="94.6">SD2_DATA3</text>
<text x="25.4" y="97.4">SD2_DATA4</text>
<text x="25.4" y="100.2">SD2_DATA5</text>
<text x="134.9" y="101.8">EMMC_VDDIM</text>
<text x="25.4" y="103">SD2_DATA6</text>
<text x="25.4" y="105.8">SD2_DATA7</text>
<text x="26" y="111.4">SD2_CMD</text>
<text x="26" y="117.1">SD2_CLK</text>
<text x="26" y="122.8">SD2_nRST</text>
</g>
<g font-size="2">
<text x="45.1" y="2.2">5</text>
<text x="129.7" y="2.2">4</text>
<text x="214.3" y="2.2">3</text>
<text x="298.9" y="2.2">2</text>
<text x="383.5" y="2.2">1</text>
<text x=".8" y="38.1">D</text>
<text x="426.6" y="38.1">D</text>
<text x=".8" y="105.1">C</text>
<text x="426.6" y="105.1">C</text>
<text x=".8" y="172">B</text>
<text x="426.6" y="172">B</text>
<text x=".8" y="239">A</text>
<text x="426.6" y="239">A</text>
<text x="45.1" y="272.9">5</text>
<text x="129.7" y="272.9">4</text>
<text x="214.3" y="272.9">3</text>
<text x="298.9" y="272.9">2</text>
<text x="383.5" y="272.9">1</text>
</g>
</svg>
